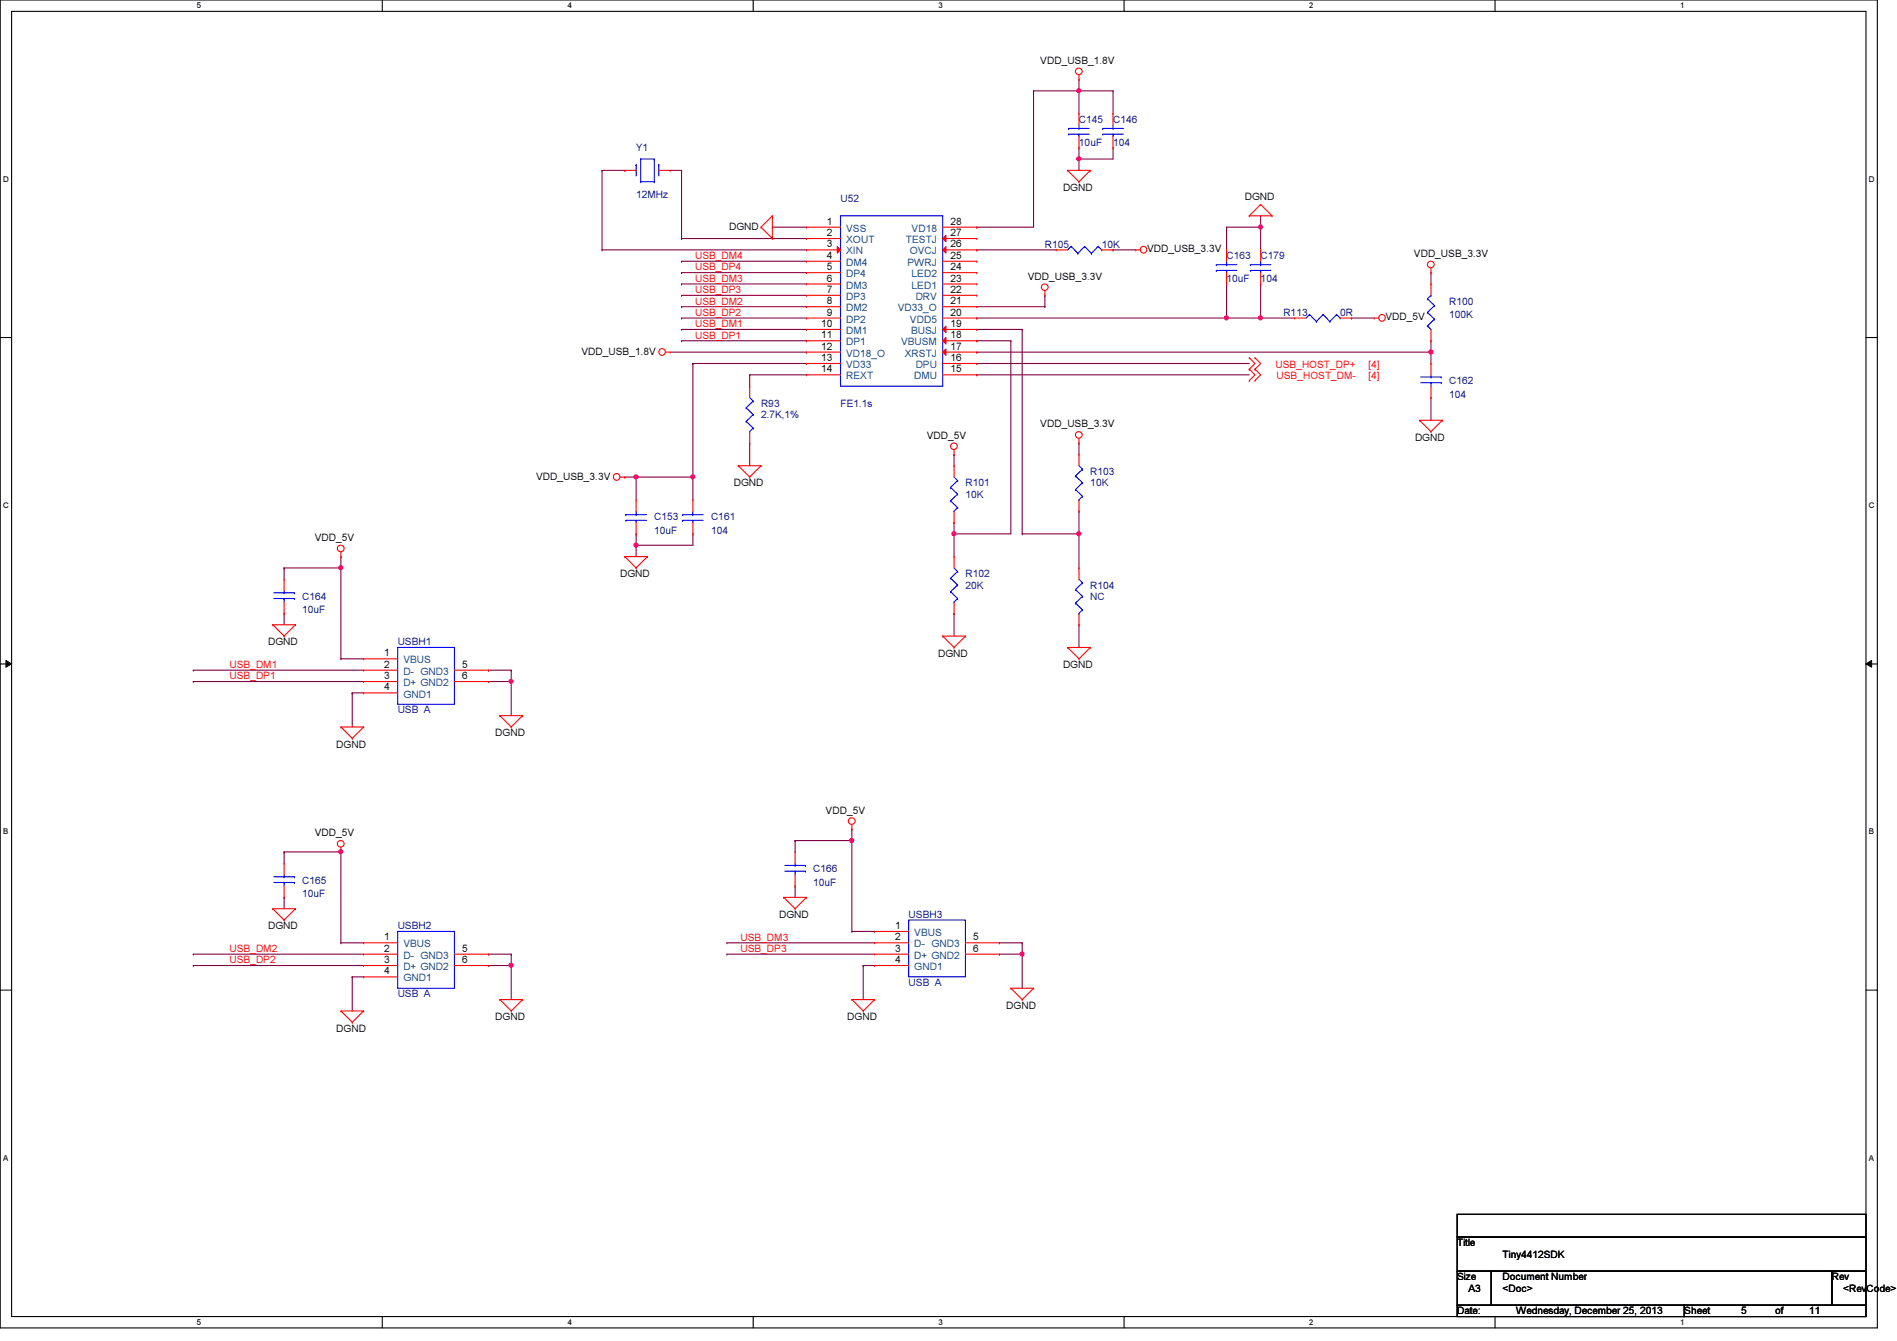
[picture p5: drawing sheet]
<svg xmlns="http://www.w3.org/2000/svg" width="297mm" height="210mm" viewBox="0 0 297 210" stroke-linecap="round" stroke-linejoin="round" font-family="sans-serif">
<path d="M0 0h294v207.9h-294zM1.8 1.8h290.4v204.3h-290.4z" fill="none" stroke="#000" stroke-width=".17"/>
<g fill="#fff">
<path d="M30.8 .2h.7v1.4h-.7z"/>
<path d="M30.8 206.2h.7v1.4h-.7z"/>
</g>
<path d="M59.9 0v1.8M59.9 206.1v1.8" fill="none" stroke="#000" stroke-width=".17"/>
<g fill="#fff">
<path d="M88.9 .2h.6v1.4h-.6z"/>
<path d="M88.9 206.2h.6v1.4h-.6z"/>
</g>
<path d="M117.9 0v1.8M117.9 206.1v1.8" fill="none" stroke="#000" stroke-width=".17"/>
<g fill="#fff">
<path d="M146.9 .2h.7v1.4h-.7z"/>
<path d="M146.9 206.2h.7v1.4h-.7z"/>
</g>
<path d="M176 0v1.8M176 206.1v1.8" fill="none" stroke="#000" stroke-width=".17"/>
<g fill="#fff">
<path d="M205 .2h.7v1.4h-.7z"/>
<path d="M205 206.2h.7v1.4h-.7z"/>
</g>
<path d="M234.1 0v1.8M234.1 206.1v1.8" fill="none" stroke="#000" stroke-width=".17"/>
<g fill="#fff">
<path d="M263.1 .2h.7v1.4h-.7z"/>
<path d="M263.1 206.2h.7v1.4h-.7z"/>
<path d="M.5 27.3h.9v1.4h-.9z"/>
<path d="M292.6 27.3h.9v1.4h-.9z"/>
<path d="M.5 78.4h.9v1.4h-.9z"/>
<path d="M292.6 78.4h.9v1.4h-.9z"/>
</g>
<path d="M0 52.8h1.8M292.2 52.8h1.8" fill="none" stroke="#000" stroke-width=".17"/>
<g fill="#fff">
<path d="M.5 129.5h.8v1.4h-.8z"/>
<path d="M292.6 129.5h.9v1.4h-.9z"/>
</g>
<path d="M0 103.9h1.8M292.2 103.9h1.8" fill="none" stroke="#000" stroke-width=".17"/>
<path d="M.9 103.4l.9 .5-.9 .5zM292.2 103.9l.9-.5v1z" fill="#000"/>
<path d="M.9 103.4l.9 .5-.9 .5zM292.2 103.9l.9-.5v1z" fill="none" stroke="#000" stroke-width=".16"/>
<g fill="#fff">
<path d="M.5 180.5h.8v1.4h-.8z"/>
<path d="M292.6 180.5h.9v1.4h-.9z"/>
</g>
<path d="M0 155h1.8M292.2 155h1.8" fill="none" stroke="#000" stroke-width=".17"/>
<g fill="none" stroke="#800040" stroke-width=".17">
<path d="M94.3 39.1h.1M94.3 39.1h32M106.7 37.3h.1M106.7 37.3h19.6M120.9 35.6h.1M120.9 35.6h5.4M106.7 40.9h.1M106.7 42.7h.1M106.7 44.4h.1M106.7 46.2h.1M106.7 48h.1M106.7 49.8h.1"/>
<path d="M106.7 51.6h.1M106.7 53.3h.1M106.7 40.9h19.6M106.7 42.7h19.6M106.7 44.4h19.6M106.7 46.2h19.6M106.7 48h19.6M106.7 49.8h19.6M106.7 51.6h19.6M106.7 53.3h19.6M99.6 85.3h.1M99.6 85.3v1.8"/>
</g>
<circle cx="99.6" cy="85.3" r=".32" fill="#f0f"/>
<circle cx="99.6" cy="85.3" r=".32" fill="none" stroke="#f0f" stroke-width=".17"/>
<path d="M108.5 74.7h.1M108.5 74.7v3.5M99.6 85.3h.1M99.6 83.6h.1M99.6 83.6v1.7M108.5 83.6h.1M108.5 83.6v1.7h-8.9" fill="none" stroke="#800040" stroke-width=".17"/>
<circle cx="108.5" cy="74.6" r=".32" fill="#f0f"/>
<circle cx="108.5" cy="74.6" r=".32" fill="none" stroke="#f0f" stroke-width=".17"/>
<path d="M108.5 56.9h.1M108.5 56.9h17.8M108.5 56.9v17.8h-8.9M99.6 74.7h.1" fill="none" stroke="#800040" stroke-width=".17"/>
<circle cx="99.6" cy="74.6" r=".32" fill="#f0f"/>
<circle cx="99.6" cy="74.6" r=".32" fill="none" stroke="#f0f" stroke-width=".17"/>
<g fill="none" stroke="#800040" stroke-width=".17">
<path d="M117.4 58.7h.1M117.4 58.7h8.9M117.4 58.7v1.8M152.9 58.7h.1M152.9 56.9h.1M152.9 55.1h.1M152.9 58.7h42.7M152.9 56.9h42.7M152.9 55.1h71.2M224.1 55.1h.1M224.1 53.3h.1M224.1 53.3v3.6"/>
<path d="M117.4 69.3h.1M117.4 69.3v3.6"/>
</g>
<circle cx="224" cy="55.1" r=".32" fill="#f0f"/>
<circle cx="224" cy="55.1" r=".32" fill="none" stroke="#f0f" stroke-width=".17"/>
<path d="M211.6 49.8h.1M211.6 49.8h3.6M224.1 42.7h.1M224.1 42.7v1.7M149.4 71.1h.1M149.4 71.1v1.8M224.1 62.2h.1M224.1 62.2v3.6M149.4 83.6h.1M149.4 83.6v3.5" fill="none" stroke="#800040" stroke-width=".17"/>
<circle cx="149.4" cy="83.5" r=".32" fill="#f0f"/>
<circle cx="149.4" cy="83.5" r=".32" fill="none" stroke="#f0f" stroke-width=".17"/>
<path d="M152.9 53.3h.1M152.9 53.3h5.4M158.3 53.3h.1M158.3 53.3v30.3M168.9 69.3h.1M168.9 69.3v1.8M168.9 97.8h.1M168.9 83.6h.1M168.9 83.6v5.3M168.9 97.8v3.5" fill="none" stroke="#800040" stroke-width=".17"/>
<circle cx="168.9" cy="83.5" r=".32" fill="#f0f"/>
<circle cx="168.9" cy="83.5" r=".32" fill="none" stroke="#f0f" stroke-width=".17"/>
<g fill="none" stroke="#800040" stroke-width=".17">
<path d="M152.9 39.1h.1M152.9 35.6h.1M152.9 39.1h12.5M152.9 35.6h8.9M174.3 39.1h.1M174.3 39.1h3.5M152.9 51.6h.1M152.9 51.6h7.2M160.1 51.6h.1M160.1 51.6v32M97.8 74.7h.1M97.8 74.7h1.8"/>
<path d="M99.6 74.7h.1M99.6 74.7v3.5M53.4 88.9h.1M53.4 88.9v14.2M149.4 83.6h.1M149.4 81.8h.1M149.4 83.6h8.9M149.4 81.8v1.8M160.1 83.6h.1M168.9 80h.1M168.9 80v3.6h-8.8M53.4 103.1h.1"/>
<path d="M53.4 103.1h3.5"/>
</g>
<circle cx="53.4" cy="88.9" r=".32" fill="#f0f"/>
<circle cx="53.4" cy="88.9" r=".32" fill="none" stroke="#f0f" stroke-width=".17"/>
<g fill="none" stroke="#800040" stroke-width=".17">
<path d="M44.5 88.9h.1M44.5 96h.1M44.5 96v1.8M53.4 87.1h.1M53.4 87.1v1.8h-8.9M30.3 104.9h.1M30.3 106.7h.1M30.3 104.9h26.6M30.3 106.7h26.6M55.2 108.5h.1M55.2 108.5h1.7M55.2 108.5v5.3"/>
<path d="M76.5 104.9h.1M76.5 104.9h3.5M80 106.7h.1M80 106.7v5.3"/>
</g>
<circle cx="80" cy="106.7" r=".32" fill="#f0f"/>
<circle cx="80" cy="106.7" r=".32" fill="none" stroke="#f0f" stroke-width=".17"/>
<path d="M44.5 88.9h.1M44.5 88.9v1.8M76.5 106.7h.1M76.5 106.7h3.5M53.4 133.3h.1M53.4 133.3v14.3M53.4 147.6h.1M53.4 147.6h3.5" fill="none" stroke="#800040" stroke-width=".17"/>
<circle cx="53.4" cy="133.3" r=".32" fill="#f0f"/>
<circle cx="53.4" cy="133.3" r=".32" fill="none" stroke="#f0f" stroke-width=".17"/>
<g fill="none" stroke="#800040" stroke-width=".17">
<path d="M44.5 133.3h.1M44.5 133.3h8.9M30.3 149.4h.1M30.3 151.1h.1M30.3 149.4h26.6M30.3 151.1h26.6M44.5 140.5h.1M44.5 140.5v1.7M55.2 152.9h.1M55.2 152.9h1.7M55.2 152.9v5.3M76.5 149.4h.1"/>
<path d="M76.5 149.4h3.5M80 151.1h.1M80 151.1v5.4"/>
</g>
<circle cx="80" cy="151.1" r=".32" fill="#f0f"/>
<circle cx="80" cy="151.1" r=".32" fill="none" stroke="#f0f" stroke-width=".17"/>
<path d="M44.5 133.3h.1M44.5 133.3v1.8M133.4 131.6h.1M133.4 131.6v14.2M76.5 151.1h.1M76.5 151.1h3.5M133.4 145.8h.1M133.4 145.8h3.5" fill="none" stroke="#800040" stroke-width=".17"/>
<circle cx="133.4" cy="131.5" r=".32" fill="#f0f"/>
<circle cx="133.4" cy="131.5" r=".32" fill="none" stroke="#f0f" stroke-width=".17"/>
<g fill="none" stroke="#800040" stroke-width=".17">
<path d="M124.5 131.6h.1M124.5 138.7h.1M124.5 131.6h8.9M124.5 138.7v1.8M113.8 147.6h.1M113.8 149.4h.1M113.8 147.6h23.1M113.8 149.4h23.1M135.2 151.1h.1M135.2 151.1h1.7M135.2 151.1v5.4M156.5 147.6h.1"/>
<path d="M156.5 147.6h3.6M160.1 149.4h.1M160.1 149.4v5.3"/>
</g>
<circle cx="160" cy="149.3" r=".32" fill="#f0f"/>
<circle cx="160" cy="149.3" r=".32" fill="none" stroke="#f0f" stroke-width=".17"/>
<path d="M168.9 24.9h.1M168.9 24.9v1.8M80 104.9h.1M80 104.9v1.8M124.5 131.6h.1M124.5 131.6v1.7M80 149.4h.1M80 149.4v1.7M156.5 149.4h.1M160.1 147.6h.1M160.1 147.6v1.8h-3.6" fill="none" stroke="#800040" stroke-width=".17"/>
<circle cx="168.9" cy="24.9" r=".32" fill="#f0f"/>
<circle cx="168.9" cy="24.9" r=".32" fill="none" stroke="#f0f" stroke-width=".17"/>
<path d="M161.8 14.2h.1M161.8 14.2h12.5M161.8 14.2v21.4M168.9 14.2h.1M168.9 14.2v3.6M174.3 14.2h.1M174.3 14.2v3.6M168.9 24.9h.1M168.9 23.1h.1M168.9 23.1v1.8M174.3 23.1h.1M174.3 23.1v1.8h-5.4" fill="none" stroke="#800040" stroke-width=".17"/>
<circle cx="168.9" cy="14.2" r=".32" fill="#f0f"/>
<circle cx="168.9" cy="14.2" r=".32" fill="none" stroke="#f0f" stroke-width=".17"/>
<path d="M168.9 12.4h.1M168.9 12.4v1.8M197.4 49.8h.1M197.4 49.8h5.3" fill="none" stroke="#800040" stroke-width=".17"/>
<circle cx="197.4" cy="49.8" r=".32" fill="#f0f"/>
<circle cx="197.4" cy="49.8" r=".32" fill="none" stroke="#f0f" stroke-width=".17"/>
<g fill="none" stroke="#800040" stroke-width=".17">
<path d="M94.3 26.7h.1M94.3 26.7h3.5M94.3 26.7v12.4M97.8 26.7h.1M104.9 26.7h1.8M106.7 26.7h.1M106.7 37.3h.1M106.7 26.7v10.6M104.9 55.1h21.4M126.3 55.1h.1M152.9 48h10.7M163.6 48h.1"/>
<path d="M163.6 46.2h.1M163.6 46.2v1.8M192.1 49.8h.1M192.1 49.8h5.3M197.4 49.8h.1M197.4 44.4v5.4M149.4 96h.1M149.4 96v3.6M133.4 129.8h.1M133.4 129.8v1.8"/>
</g>
<circle cx="192" cy="49.8" r=".32" fill="#f0f"/>
<circle cx="192" cy="49.8" r=".32" fill="none" stroke="#f0f" stroke-width=".17"/>
<path d="M197.4 35.6h.1M197.4 35.6v3.5M152.9 49.8h.1M152.9 49.8h39.2M192.1 49.8h.1M192.1 44.4v5.4" fill="none" stroke="#800040" stroke-width=".17"/>
<circle cx="197.4" cy="35.5" r=".32" fill="#f0f"/>
<circle cx="197.4" cy="35.5" r=".32" fill="none" stroke="#f0f" stroke-width=".17"/>
<path d="M192.1 35.6h.1M192.1 35.6v3.5M192.1 35.6h5.3M197.4 35.6h.1M197.4 33.8h.1M197.4 33.8v1.8" fill="none" stroke="#800040" stroke-width=".17"/>
<g fill="none" stroke="#f00" stroke-width=".17">
<path d="M168.9 12.4h.1M168.9 17.8h.1M168.9 11.7v.7M168.9 17.8v1.8M119.2 35.6h.1M119.2 35.6l1.7 1.7M120.9 33.8h.1M120.9 37.3h.1M120.9 33.8v3.5M120.9 33.8l-1.7 1.8M126.3 35.6h.1M126.3 37.3h.1"/>
<path d="M126.3 35.6h5.3M126.3 37.3h5.3M167.2 26.7h.1M167.2 26.7h3.5M167.2 26.7l1.7 1.7M168.9 28.4h.1M168.9 23.1h.1M168.9 21.3v1.8M170.7 26.7h.1M170.7 26.7l-1.8 1.7M177.8 39.1h.1M177.8 39.1h.8"/>
<path d="M195.6 33.8h.1M195.6 33.8h3.6M197.4 32h.1M197.4 39.1h.1M197.4 32l1.8 1.8M197.4 32l-1.8 1.8M197.4 39.1v1.8M199.2 33.8h.1M104.2 55.1h.7M104.9 55.1h.1M163.6 46.2h.1M163.6 45.5v.7"/>
<path d="M195.6 56h.1M195.6 57.8h.1M195.6 59.6h.1M195.6 56l.9 .9-.9 .9M195.6 57.8l.9 .9-.9 .9M196.5 56h.1M196.5 57.8h.1M196.5 59.6h.1M196.5 56l.9 .9-.9 .9M196.5 57.8l.9 .9-.9 .9M197.4 44.4h.1M197.4 42.7v1.7"/>
<path d="M215.2 49.8h.1M215.2 49.8h.7M224.1 42.7h.1M224.1 53.3h.1M224.1 44.4h.1M224.1 42v.7M224.1 44.4v1.8M224.1 51.6v1.7M97.1 74.7h.7M97.8 74.7h.1M99.6 78.2h.1M99.6 78.2v1.8"/>
<path d="M115.6 72.9h.1M115.6 72.9h3.6M115.6 72.9l1.8 1.8M117.4 74.7h.1M117.4 60.5h.1M117.4 69.3h.1M117.4 60.5v1.7M117.4 67.6v1.7M119.2 72.9h.1M119.2 72.9l-1.8 1.8M149.4 71.1h.1M149.4 70.4v.7"/>
<path d="M168.9 69.3h.1M168.9 68.6v.7M222.3 65.8h.1M222.3 65.8h3.5M222.3 65.8l1.8 1.8M224.1 67.6h.1M225.8 65.8h.1M225.8 65.8l-1.7 1.8M42.7 97.8h.1M42.7 97.8h3.6M42.7 97.8l1.8 1.8M44.5 99.6h.1"/>
<path d="M46.3 97.8h.1M46.3 97.8l-1.8 1.8M53.4 87.1h.1M53.4 86.4v.7M97.8 87.1h.1M97.8 87.1h3.6M97.8 87.1l1.8 1.8M99.6 88.9h.1M99.6 83.6h.1M99.6 81.8v1.8M101.4 87.1h.1M101.4 87.1l-1.8 1.8"/>
<path d="M147.6 99.6h.1M147.6 99.6h3.6M147.6 99.6l1.8 1.7M151.2 99.6h.1M151.2 99.6l-1.8 1.7M53.4 113.8h.1M53.4 113.8h3.5M53.4 113.8l1.8 1.8M55.2 115.6h.1M56.9 113.8h.1M56.9 113.8l-1.7 1.8M78.3 112h.1"/>
<path d="M78.3 112h3.5M78.3 112l1.7 1.8M80 113.8h.1M81.8 112h.1M81.8 112l-1.8 1.8M149.4 101.3h.1M167.2 101.3h.1M167.2 101.3h3.5M167.2 101.3l1.7 1.8M168.9 103.1h.1M170.7 101.3h.1M170.7 101.3l-1.8 1.8"/>
<path d="M44.5 135.1h.1M44.5 135.1v1.8M44.5 138.7v1.8M53.4 133.3h.1M53.4 132.6v.7M124.5 133.3h.1M124.5 138.7h.1M124.5 133.3v1.8M124.5 136.9v1.8M133.4 129.8h.1M133.4 129.1v.7M42.7 142.2h.1"/>
<path d="M42.7 142.2h3.6M42.7 142.2l1.8 1.8M44.5 144h.1M44.5 140.5h.1M46.3 142.2h.1M46.3 142.2l-1.8 1.8M53.4 158.2h.1M53.4 158.2h3.5M53.4 158.2l1.8 1.8M56.9 158.2h.1M56.9 158.2l-1.7 1.8M78.3 156.5h.1"/>
<path d="M78.3 156.5h3.5M78.3 156.5l1.7 1.7M80 158.2h.1M81.8 156.5h.1M81.8 156.5l-1.8 1.7M122.7 140.5h.1M122.7 140.5h3.6M122.7 140.5l1.8 1.7M124.5 142.2h.1M126.3 140.5h.1M126.3 140.5l-1.8 1.7M133.4 156.5h.1"/>
<path d="M133.4 156.5h3.5M133.4 156.5l1.8 1.7M135.2 158.2h.1M136.9 156.5h.1M136.9 145.8h.1M136.9 147.6h.1M136.9 149.4h.1M136.9 151.1h.1M136.9 156.5l-1.7 1.7M136.9 145.8h5.4M136.9 147.6h5.4M136.9 149.4h5.4"/>
<path d="M136.9 151.1h5.4M151.2 147.6h5.3M151.2 149.4h5.3M156.5 147.6h.1M156.5 149.4h.1M158.3 154.7h.1M158.3 154.7h3.5M158.3 154.7l1.8 1.8M160.1 156.5h.1M161.8 154.7h.1M161.8 154.7l-1.7 1.8M55.2 160h.1"/>
<circle cx="168.9" cy="11.2" r=".52"/>
<circle cx="179.1" cy="39.1" r=".52"/>
<circle cx="103.7" cy="55.1" r=".52"/>
<circle cx="163.6" cy="45" r=".52"/>
<circle cx="216.4" cy="49.8" r=".52"/>
<circle cx="224.1" cy="41.4" r=".52"/>
<circle cx="96.5" cy="74.6" r=".52"/>
<circle cx="149.4" cy="69.8" r=".52"/>
<circle cx="168.9" cy="68.1" r=".52"/>
<circle cx="53.4" cy="85.8" r=".52"/>
<circle cx="53.4" cy="132.1" r=".52"/>
<circle cx="133.4" cy="128.5" r=".52"/>
</g>
<path d="M228.2 190.1h64v3.5h-64zM228.2 193.6h64v5.4h-64zM228.2 199h5.3v5.3h-5.3zM233.5 199h53.3v5.3h-53.3zM286.8 199h5.4v5.3h-5.4zM228.2 204.3h35.5v1.8h-35.5zM263.7 204.3h28.5v1.8h-28.5z" fill="none" stroke="#000" stroke-width=".17"/>
<g fill="none" stroke="#00f" stroke-width=".17">
<path d="M168.9 19.6v.5M131.6 33.8h16v26.7h-16zM167.3 20.1h.1M167.3 21h.1M167.3 20.1h3.3M167.3 21h3.3M168.9 21h.1M168.9 20.1h.1M168.9 21v.3M195.8 41.4h.1M195.8 42.3h.1M195.8 41.4h3.2"/>
<path d="M195.8 42.3h3.2M197.4 42.3h.1M197.4 41.4h.1M197.4 40.9v.5M197.4 42.3v.4M223.5 51h.1M223.5 48.9h.1M223.5 46.8h.1M223.5 51l.6 .6M223.5 48.9l1.1 1.1M223.5 46.8l1.1 1M224.1 46.2h.1"/>
<path d="M224.1 46.2l-.6 .6M224.6 50h.1M224.6 47.8h.1M224.6 50l-1.1 1M224.6 47.8l-1.1 1.1M116.8 63.8h.1M116.8 66h.1M116.8 63.8l1.1 1.1M116.8 66l1.1 1M117.4 67.6h.1M117.4 62.2l.5 .6M117.9 62.8h.1"/>
<path d="M117.9 64.9h.1M117.9 67h.1M117.9 62.8l-1.1 1M117.9 64.9l-1.1 1.1M117.9 67l-.5 .6M98 80.6h.1M98 81.4h.1M98 80.6h3.2M98 81.4h3.2M99.6 81.4h.1M99.6 80.6h.1M99.6 80v.6"/>
<path d="M99.6 81.4v.4M42.9 138.1h3.2M42.9 137.2h3.2M44.5 137.2h.1M44.5 138.1h.1M44.5 136.9v.3M44.5 138.1v.6M46.1 138.1h.1M46.1 137.2h.1M122.9 136.4h3.2M122.9 135.5h3.2M124.5 135.5h.1"/>
<path d="M124.5 136.4h.1M124.5 135.1v.4M124.5 136.4v.5M126.1 136.4h.1M126.1 135.5h.1M142.3 144h8.9v8.9h-8.9z"/>
</g>
<path d="M131.1 38.6l.5 .5-.5 .5z" fill="#f00"/>
<g fill="none" stroke="#f00" stroke-width=".17">
<path d="M126.3 39.1h.1M126.3 39.1h5.3M131.1 38.6l.5 .5-.5 .5zM126.3 40.9h.1M126.3 42.7h.1M126.3 44.4h.1M126.3 46.2h.1M126.3 48h.1M126.3 49.8h.1M126.3 51.6h.1M126.3 53.3h.1M126.3 55.1h.1"/>
<path d="M126.3 56.9h.1M126.3 58.7h.1M126.3 40.9h5.3M126.3 42.7h5.3M126.3 44.4h5.3M126.3 46.2h5.3M126.3 48h5.3M126.3 49.8h5.3M126.3 51.6h5.3M126.3 53.3h5.3M126.3 55.1h5.3M126.3 56.9h5.3"/>
<path d="M126.3 58.7h5.3"/>
</g>
<path d="M148.1 51.1v1l-.5-.5z" fill="#f00"/>
<g fill="none" stroke="#f00" stroke-width=".17">
<path d="M147.6 51.6h5.3M147.6 49.8h5.3M147.6 48h5.3M147.6 46.2h5.3M147.6 44.4h5.3M147.6 42.7h5.3M147.6 40.9h5.3M148.1 51.1v1l-.5-.5zM152.9 51.6h.1M152.9 49.8h.1M152.9 48h.1M152.9 46.2h.1"/>
<path d="M152.9 44.4h.1M152.9 42.7h.1M152.9 40.9h.1"/>
</g>
<path d="M147.6 39.1l.5-.5v1z" fill="#f00"/>
<path d="M147.6 39.1l.5-.5v1zM147.6 39.1h5.3M152.9 39.1h.1" fill="none" stroke="#f00" stroke-width=".17"/>
<path d="M147.6 37.3l.5-.5v1z" fill="#f00"/>
<path d="M147.6 37.3l.5-.5v1zM147.6 37.3h5.3M147.6 35.6h5.3M152.9 37.3h.1M152.9 35.6h.1M147.6 58.7h5.3M147.6 56.9h5.3M152.9 58.7h.1M152.9 56.9h.1" fill="none" stroke="#f00" stroke-width=".17"/>
<path d="M147.6 55.1l.5-.5v1z" fill="#f00"/>
<path d="M147.6 55.1l.5-.5v1zM147.6 55.1h5.3M152.9 55.1h.1" fill="none" stroke="#f00" stroke-width=".17"/>
<path d="M147.6 53.3l.5-.5v1z" fill="#f00"/>
<g fill="none" stroke="#f00" stroke-width=".17">
<path d="M174.3 17.8h.1M174.3 17.8v1.8M97.8 26.7h.1M97.8 26.7h1.8M103.2 26.7h1.7M104.9 26.7h.1M165.4 39.1h.1M165.4 39.1h1.8M172.5 39.1h1.8M174.3 39.1h.1M174.3 23.1h.1M174.3 21.3v1.8"/>
<path d="M192.1 39.1h.1M192.1 39.1v1.8M147.6 53.3l.5-.5v1zM147.6 53.3h5.3M152.9 53.3h.1M192.1 44.4h.1M192.1 42.7v1.7M202.7 49.8h.1M202.7 49.8h1.8M209.8 49.8h1.8M211.6 49.8h.1M224.1 56.9h.1"/>
<path d="M224.1 56.9v1.8M108.5 78.2h.1M108.5 78.2v1.8M149.4 72.9h.1M149.4 72.9v1.8M168.9 71.1h.1M168.9 71.1v1.8M168.9 78.2v1.8M224.1 62.2h.1M224.1 60.5v1.7M44.5 90.7h.1M44.5 96h.1"/>
<path d="M44.5 90.7v1.8M44.5 94.2v1.8M108.5 83.6h.1M108.5 81.8v1.8M149.4 81.8h.1M149.4 87.1h.1M149.4 96h.1M149.4 80v1.8M149.4 87.1v1.8M149.4 94.2v1.8M168.9 80h.1M168.9 88.9h.1"/>
<path d="M168.9 97.8h.1M168.9 88.9v1.8M168.9 96v1.8M56.9 103.1h.1M56.9 104.9h.1M56.9 106.7h.1M56.9 108.5h.1M56.9 103.1h5.4M56.9 104.9h5.4M56.9 106.7h5.4M56.9 108.5h5.4M71.2 104.9h5.3"/>
<path d="M71.2 106.7h5.3M76.5 104.9h.1M76.5 106.7h.1M56.9 147.6h.1M56.9 149.4h.1M56.9 151.1h.1M56.9 152.9h.1M56.9 147.6h5.4M56.9 149.4h5.4M56.9 151.1h5.4M56.9 152.9h5.4M71.2 149.4h5.3"/>
<path d="M71.2 151.1h5.3M76.5 149.4h.1M76.5 151.1h.1"/>
</g>
<g fill="none" stroke="#00f" stroke-width=".17">
<path d="M174.3 19.6v.5M99.6 25.8h.1M99.6 25.8v1.8M100.3 24.9h.1M100.3 28.4h.1M100.3 24.9h2.1M100.3 24.9v3.5M100.3 28.4h2.1M102.4 24.9h.1M102.4 28.4h.1M102.4 24.9v3.5M103.2 25.8h.1"/>
<path d="M103.2 25.8v1.8M167.7 38.6h.1M167.7 38.6l-.5 .5M167.7 38.6l1.1 1.1M168.8 39.7h.1M169.8 38.6h.1M169.8 38.6l-1 1.1M169.8 38.6l1.1 1.1M170.9 39.7h.1M172 38.6h.1M172 38.6l-1.1 1.1M172 38.6l.5 .5"/>
<path d="M172.5 39.1h.1M172.7 20.1h.1M172.7 21h.1M172.7 20.1h3.2M172.7 21h3.2M174.3 21h.1M174.3 20.1h.1M174.3 21v.3M190.5 41.4h.1M190.5 42.3h.1M190.5 41.4h3.2M190.5 42.3h3.2"/>
<path d="M192.1 42.3h.1M192.1 41.4h.1M192.1 40.9v.5M192.1 42.3v.4M205.1 49.2h.1M205.1 49.2l-.6 .6M205.1 49.2l1 1.1M206.1 50.3h.1M207.2 49.2h.1M207.2 49.2l-1.1 1.1M207.2 49.2l1 1.1M208.2 50.3h.1"/>
<path d="M209.3 49.2h.1M209.3 49.2l-1.1 1.1M209.3 49.2l.5 .6M209.8 49.8h.1M222.5 59.9h3.2M222.5 59h3.2M224.1 59h.1M224.1 59.9h.1M224.1 58.7v.3M224.1 59.9v.6M225.7 59.9h.1M225.7 59h.1"/>
<path d="M148.8 76.3h.1M148.8 78.4h.1M148.8 76.3l1.1 1M148.8 78.4l1.1 1.1M149.4 74.7l.5 .5M149.9 75.2h.1M149.9 77.3h.1M149.9 79.5h.1M149.9 75.2l-1.1 1.1M149.9 77.3l-1.1 1.1M149.9 79.5l-.5 .5M168.4 74.5h.1"/>
<path d="M168.4 76.6h.1M168.4 74.5l1.1 1.1M168.4 76.6l1.1 1.1M168.9 78.2h.1M168.9 72.9l.6 .5M169.5 73.4h.1M169.5 75.6h.1M169.5 77.7h.1M169.5 73.4l-1.1 1.1M169.5 75.6l-1.1 1M169.5 77.7l-.6 .5M42.9 93.7h3.2"/>
<path d="M42.9 92.8h3.2M44.5 92.8h.1M44.5 93.7h.1M44.5 92.5v.3M44.5 93.7v.5M46.1 93.7h.1M46.1 92.8h.1M106.9 80.6h.1M106.9 81.4h.1M106.9 80.6h3.2M106.9 81.4h3.2M108.5 81.4h.1"/>
<path d="M108.5 80.6h.1M108.5 80v.6M108.5 81.4v.4M148.8 90.5h.1M148.8 92.6h.1M148.8 90.5l1.1 1.1M148.8 92.6l1.1 1.1M149.4 80h.1M149.4 94.2h.1M149.4 88.9l.5 .6M149.9 89.5h.1M149.9 91.6h.1"/>
<path d="M149.9 93.7h.1M149.9 89.5l-1.1 1M149.9 91.6l-1.1 1M149.9 93.7l-.5 .5M168.4 92.3h.1M168.4 94.4h.1M168.4 92.3l1.1 1M168.4 94.4l1.1 1.1M168.9 96h.1M168.9 90.7l.6 .5M169.5 91.2h.1M169.5 93.3h.1"/>
<path d="M169.5 95.5h.1M169.5 91.2l-1.1 1.1M169.5 93.3l-1.1 1.1M169.5 95.5l-.6 .5M62.3 101.3h8.9v8.9h-8.9zM62.3 145.8h8.9v8.9h-8.9z"/>
</g>
<circle cx="99.6" cy="85.3" r=".32" fill="#f0f"/>
<circle cx="99.6" cy="85.3" r=".32" fill="none" stroke="#f0f" stroke-width=".17"/>
<circle cx="108.5" cy="74.6" r=".32" fill="#f0f"/>
<circle cx="108.5" cy="74.6" r=".32" fill="none" stroke="#f0f" stroke-width=".17"/>
<circle cx="99.6" cy="74.6" r=".32" fill="#f0f"/>
<circle cx="99.6" cy="74.6" r=".32" fill="none" stroke="#f0f" stroke-width=".17"/>
<circle cx="224" cy="55.1" r=".32" fill="#f0f"/>
<circle cx="224" cy="55.1" r=".32" fill="none" stroke="#f0f" stroke-width=".17"/>
<circle cx="149.4" cy="83.5" r=".32" fill="#f0f"/>
<circle cx="149.4" cy="83.5" r=".32" fill="none" stroke="#f0f" stroke-width=".17"/>
<circle cx="168.9" cy="83.5" r=".32" fill="#f0f"/>
<circle cx="168.9" cy="83.5" r=".32" fill="none" stroke="#f0f" stroke-width=".17"/>
<circle cx="53.4" cy="88.9" r=".32" fill="#f0f"/>
<circle cx="53.4" cy="88.9" r=".32" fill="none" stroke="#f0f" stroke-width=".17"/>
<circle cx="80" cy="106.7" r=".32" fill="#f0f"/>
<circle cx="80" cy="106.7" r=".32" fill="none" stroke="#f0f" stroke-width=".17"/>
<circle cx="53.4" cy="133.3" r=".32" fill="#f0f"/>
<circle cx="53.4" cy="133.3" r=".32" fill="none" stroke="#f0f" stroke-width=".17"/>
<circle cx="80" cy="151.1" r=".32" fill="#f0f"/>
<circle cx="80" cy="151.1" r=".32" fill="none" stroke="#f0f" stroke-width=".17"/>
<circle cx="133.4" cy="131.5" r=".32" fill="#f0f"/>
<circle cx="133.4" cy="131.5" r=".32" fill="none" stroke="#f0f" stroke-width=".17"/>
<circle cx="160" cy="149.3" r=".32" fill="#f0f"/>
<circle cx="160" cy="149.3" r=".32" fill="none" stroke="#f0f" stroke-width=".17"/>
<circle cx="168.9" cy="24.9" r=".32" fill="#f0f"/>
<circle cx="168.9" cy="24.9" r=".32" fill="none" stroke="#f0f" stroke-width=".17"/>
<circle cx="168.9" cy="14.2" r=".32" fill="#f0f"/>
<circle cx="168.9" cy="14.2" r=".32" fill="none" stroke="#f0f" stroke-width=".17"/>
<circle cx="197.4" cy="49.8" r=".32" fill="#f0f"/>
<circle cx="197.4" cy="49.8" r=".32" fill="none" stroke="#f0f" stroke-width=".17"/>
<circle cx="192" cy="49.8" r=".32" fill="#f0f"/>
<circle cx="192" cy="49.8" r=".32" fill="none" stroke="#f0f" stroke-width=".17"/>
<circle cx="197.4" cy="35.5" r=".32" fill="#f0f"/>
<circle cx="197.4" cy="35.5" r=".32" fill="none" stroke="#f0f" stroke-width=".17"/>
<g font-size="1.6">
<text x="162.9" y="10">VDD_USB_1.8V</text>
<text x="166.5" y="29.9">DGND</text>
<text x="114.2" y="35.9">DGND</text>
<text x="129.5" y="35.2">1</text>
<text x="148.8" y="35.2">28</text>
<text x="194.9" y="31.3">DGND</text>
<text x="129.5" y="37">2</text>
<text x="129.5" y="38.7">3</text>
<text x="129.5" y="40.5">4</text>
<text x="148.8" y="40.5">25</text>
<text x="148.8" y="38.7">26</text>
<text x="148.8" y="37">27</text>
<text x="179.6" y="39.5">VDD_USB_3.3V</text>
<text x="221.4" y="40.2">VDD_USB_3.3V</text>
<text x="129.5" y="42.3">5</text>
<text x="129.5" y="44.1">6</text>
<text x="129.5" y="45.8">7</text>
<text x="129.5" y="47.6">8</text>
<text x="148.8" y="47.6">21</text>
<text x="148.8" y="45.8">22</text>
<text x="148.8" y="44.1">23</text>
<text x="148.8" y="42.3">24</text>
<text x="160.9" y="43.8">VDD_USB_3.3V</text>
<text x="128.6" y="51.2">10</text>
<text x="128.6" y="53">11</text>
<text x="129.5" y="49.4">9</text>
<text x="148.8" y="51.2">19</text>
<text x="148.8" y="49.4">20</text>
<text x="148.8" y="53">18</text>
<text x="217" y="50.2">VDD_5V</text>
<text x="91.1" y="55.5">VDD_USB_1.8V</text>
<text x="128.6" y="54.7">12</text>
<text x="128.6" y="56.5">13</text>
<text x="128.6" y="58.3">14</text>
<text x="148.8" y="58.3">15</text>
<text x="148.8" y="56.5">16</text>
<text x="148.8" y="54.7">17</text>
<text x="145.1" y="68.7">VDD_5V</text>
<text x="162.9" y="66.9">VDD_USB_3.3V</text>
<text x="221.6" y="69">DGND</text>
<text x="83.9" y="75.1">VDD_USB_3.3V</text>
<text x="114.9" y="76.1">DGND</text>
<text x="49.3" y="84.7">VDD_5V</text>
<text x="97.1" y="90.3">DGND</text>
<text x="42" y="101">DGND</text>
<text x="60.2" y="102.7">1</text>
<text x="60.2" y="104.5">2</text>
<text x="60.2" y="106.3">3</text>
<text x="72.4" y="104.5">5</text>
<text x="72.4" y="106.3">6</text>
<text x="146.9" y="102.8">DGND</text>
<text x="166.5" y="104.6">DGND</text>
<text x="60.2" y="108.1">4</text>
<text x="52.7" y="117">DGND</text>
<text x="77.6" y="115.2">DGND</text>
<text x="49.3" y="130.9">VDD_5V</text>
<text x="129.3" y="127.3">VDD_5V</text>
<text x="122" y="143.7">DGND</text>
<text x="42" y="145.5">DGND</text>
<text x="60.2" y="147.2">1</text>
<text x="60.2" y="149">2</text>
<text x="72.4" y="149">5</text>
<text x="140.2" y="145.4">1</text>
<text x="140.2" y="147.2">2</text>
<text x="140.2" y="149">3</text>
<text x="152.4" y="147.2">5</text>
<text x="152.4" y="149">6</text>
<text x="60.2" y="150.7">3</text>
<text x="60.2" y="152.5">4</text>
<text x="72.4" y="150.7">6</text>
<text x="140.2" y="150.7">4</text>
<text x="52.7" y="161.5">DGND</text>
<text x="77.6" y="159.7">DGND</text>
<text x="132.7" y="159.7">DGND</text>
<text x="157.6" y="157.9">DGND</text>
<text x="228.2" y="195.1">Title</text>
<text x="235.3" y="196.8">Tiny4412SDK</text>
<text x="228.2" y="200.4">Size</text>
<text x="230" y="202.2">A3</text>
<text x="235.3" y="202.2">&lt;Doc&gt;</text>
<text x="235.3" y="200.4">Document Number</text>
<text x="286.8" y="200.4">Rev</text>
<text x="288.6" y="202.2">&lt;RevCode&gt;</text>
<text x="228.2" y="205.7">Date:</text>
<text x="237.4" y="205.7">Wednesday, December 25, 2013</text>
<text x="263.7" y="205.7">Sheet</text>
<text x="272.6" y="205.7">5</text>
<text x="278" y="205.7">of</text>
<text x="283.3" y="205.7">11</text>
</g>
<g font-size="1.6" fill="#000080">
<text x="99.6" y="23.7">Y1</text>
<text x="168.9" y="19.2">C145</text>
<text x="168.9" y="22.8">10uF</text>
<text x="174.3" y="19.2">C146</text>
<text x="174.3" y="22.8">104</text>
<text x="99.6" y="30.9">12MHz</text>
<text x="131.6" y="31.7">U52</text>
<text x="163.6" y="38.8">R105</text>
<text x="172.5" y="38.8">10K</text>
<text x="192.1" y="40.6">C163</text>
<text x="197.4" y="40.6">C179</text>
<text x="192.1" y="44.1">10uF</text>
<text x="197.4" y="44.1">104</text>
<text x="226.9" y="47.7">R100</text>
<text x="201" y="49.4">R113</text>
<text x="209.8" y="49.4">0R</text>
<text x="226.9" y="49.8">100K</text>
<text x="119.2" y="63.7">R93</text>
<text x="119.2" y="65.4">2.7K,1%</text>
<text x="131.6" y="63.7">FE1.1s</text>
<text x="226.9" y="60.1">C162</text>
<text x="226.9" y="62.2">104</text>
<text x="151.2" y="76.1">R101</text>
<text x="151.2" y="77.9">10K</text>
<text x="170.7" y="74.3">R103</text>
<text x="170.7" y="76.1">10K</text>
<text x="102.4" y="81.4">C153</text>
<text x="102.4" y="83.6">10uF</text>
<text x="111.3" y="81.4">C161</text>
<text x="111.3" y="83.6">104</text>
<text x="47.3" y="93.9">C164</text>
<text x="151.2" y="90.3">R102</text>
<text x="151.2" y="92.1">20K</text>
<text x="170.7" y="92.1">R104</text>
<text x="170.7" y="93.9">NC</text>
<text x="47.3" y="96">10uF</text>
<text x="62.3" y="101">USBH1</text>
<text x="62.3" y="111.7">USB A</text>
<text x="127.3" y="136.6">C166</text>
<text x="47.3" y="138.3">C165</text>
<text x="47.3" y="140.5">10uF</text>
<text x="127.3" y="138.7">10uF</text>
<text x="142.3" y="143.7">USBH3</text>
<text x="62.3" y="145.5">USBH2</text>
<text x="142.3" y="154.3">USB A</text>
<text x="62.3" y="156.1">USB A</text>
</g>
<g font-size="1.6" fill="#f00">
<text x="108.8" y="40.6">USB_DM4</text>
<text x="108.8" y="42.3">USB_DP4</text>
<text x="108.8" y="44.1">USB_DM3</text>
<text x="108.8" y="45.9">USB_DP3</text>
<text x="108.8" y="47.7">USB_DM2</text>
<text x="108.8" y="49.4">USB_DP2</text>
<text x="108.8" y="51.2">USB_DM1</text>
<text x="108.8" y="53">USB_DP1</text>
<text x="199.7" y="57.6">USB_HOST_DP+</text>
<text x="199.9" y="59.4">USB_HOST_DM-</text>
<text x="214.3" y="59.4">[4]</text>
<text x="214.3" y="57.6">[4]</text>
<text x="35.9" y="104.6">USB_DM1</text>
<text x="35.9" y="106.3">USB_DP1</text>
<text x="35.9" y="149">USB_DM2</text>
<text x="115.9" y="147.2">USB_DM3</text>
<text x="115.9" y="149">USB_DP3</text>
<text x="35.9" y="150.8">USB_DP2</text>
</g>
<g font-size="1.6" fill="#004080">
<text x="132.5" y="36.3">VSS</text>
<text x="132.5" y="38.1">XOUT</text>
<text x="132.5" y="39.8">XIN</text>
<text x="132.5" y="41.6">DM4</text>
<text x="141.9" y="38.1">TESTJ</text>
<text x="142.1" y="41.6">PWRJ</text>
<text x="142.4" y="39.8">OVCJ</text>
<text x="142.7" y="36.3">VD18</text>
<text x="132.5" y="43.4">DP4</text>
<text x="132.5" y="45.2">DM3</text>
<text x="132.5" y="46.9">DP3</text>
<text x="142.7" y="45.2">LED1</text>
<text x="142.7" y="43.4">LED2</text>
<text x="143.4" y="46.9">DRV</text>
<text x="132.5" y="48.7">DM2</text>
<text x="132.5" y="50.5">DP2</text>
<text x="132.5" y="52.3">DM1</text>
<text x="140.6" y="48.7">VD33_O</text>
<text x="142.5" y="50.5">VDD5</text>
<text x="142.7" y="52.3">BUSJ</text>
<text x="132.5" y="54.1">DP1</text>
<text x="132.5" y="55.8">VD18_O</text>
<text x="132.5" y="57.6">VD33</text>
<text x="132.5" y="59.4">REXT</text>
<text x="141.1" y="54.1">VBUSM</text>
<text x="141.7" y="55.8">XRSTJ</text>
<text x="143.1" y="59.4">DMU</text>
<text x="143.4" y="57.6">DPU</text>
<text x="63.2" y="103.8">VBUS</text>
<text x="63.2" y="105.6">D- GND3</text>
<text x="63.2" y="107.4">D+ GND2</text>
<text x="63.2" y="109.2">GND1</text>
<text x="63.2" y="148.3">VBUS</text>
<text x="143.2" y="146.5">VBUS</text>
<text x="143.2" y="148.3">D- GND3</text>
<text x="63.2" y="150.1">D- GND3</text>
<text x="63.2" y="151.8">D+ GND2</text>
<text x="63.2" y="153.6">GND1</text>
<text x="143.2" y="150.1">D+ GND2</text>
<text x="143.2" y="151.8">GND1</text>
</g>
<g font-size="1.3">
<text x="30.8" y="1.3">5</text>
<text x="88.9" y="1.3">4</text>
<text x="146.9" y="1.3">3</text>
<text x="205" y="1.3">2</text>
<text x="263.1" y="1.3">1</text>
<text x=".5" y="28.4">D</text>
<text x="292.6" y="28.4">D</text>
<text x=".5" y="79.5">C</text>
<text x="292.6" y="79.5">C</text>
<text x=".5" y="130.6">B</text>
<text x="292.6" y="130.6">B</text>
<text x=".5" y="181.7">A</text>
<text x="292.6" y="181.7">A</text>
<text x="30.8" y="207.4">5</text>
<text x="88.9" y="207.4">4</text>
<text x="146.9" y="207.4">3</text>
<text x="205" y="207.4">2</text>
<text x="263.1" y="207.4">1</text>
</g>
</svg>
